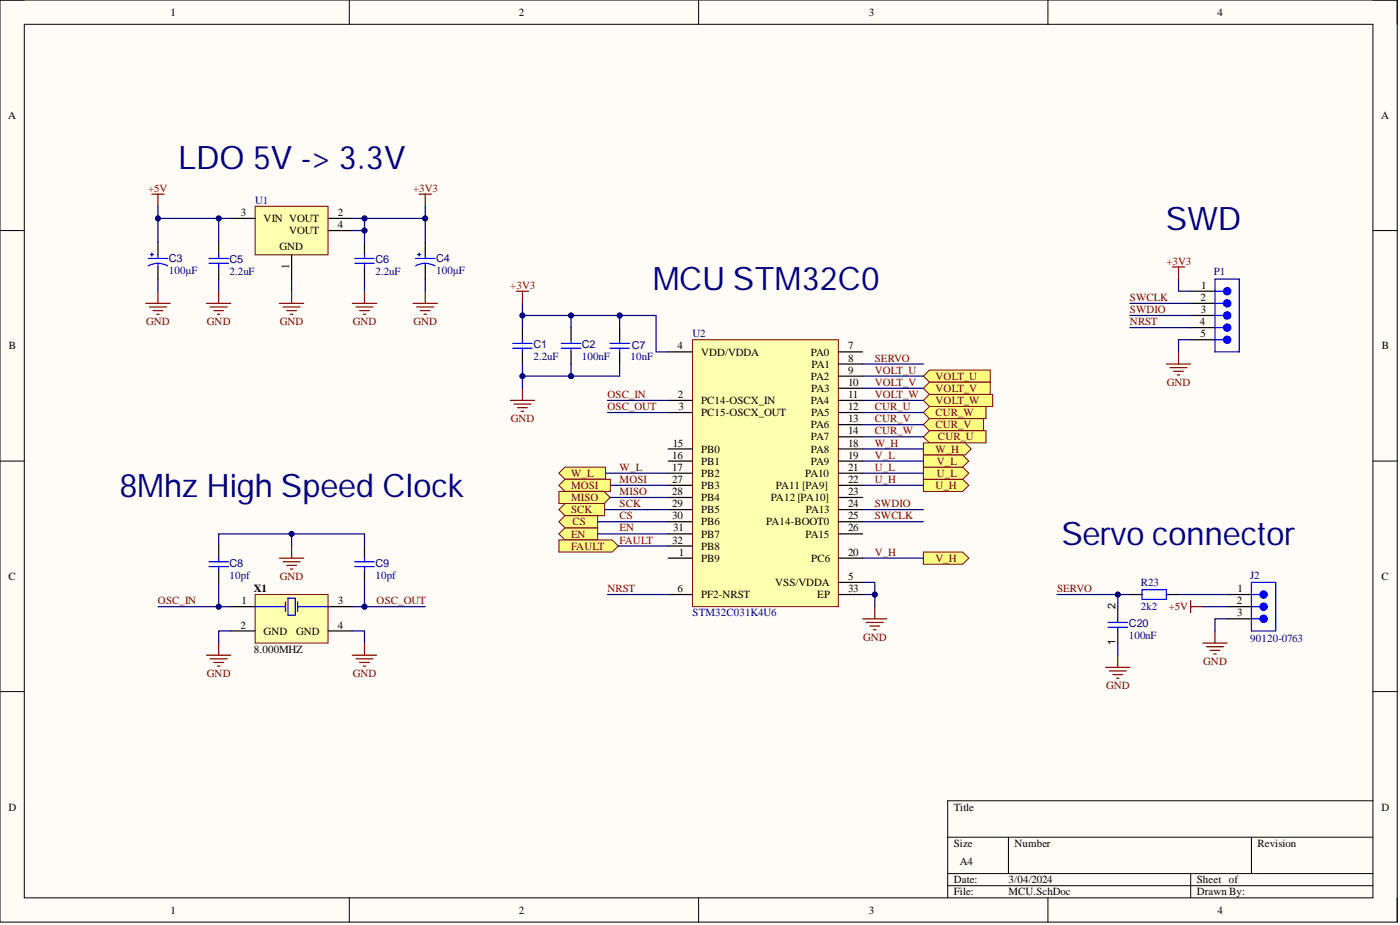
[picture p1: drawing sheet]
<svg xmlns="http://www.w3.org/2000/svg" width="292mm" height="193mm" viewBox="0 0 292 193" stroke-linecap="round" stroke-linejoin="round" font-family="sans-serif">
<path d="M0 0h291.5v192.4h-291.5z" fill-rule="evenodd" fill="#fffcf8"/>
<path d="M0 0h291.5v192.4h-291.5z" fill="none" stroke="#000" stroke-width=".21"/>
<path d="M5.1 5.1h281.4v182.2h-281.4z" fill-rule="evenodd" fill="#fffcf8"/>
<g fill="none" stroke="#000" stroke-width=".21">
<path d="M0 0h5.1M5.1 5.1h281.4v182.2h-281.4zM72.9 0v5.1M145.8 0v5.1M218.6 0v5.1M286.5 0h5v5.1M0 48.1h5.1M286.5 48.1h5M0 96.2h5.1M286.5 96.2h5M0 144.3h5.1M286.5 144.3h5"/>
<path d="M197.7 174.7h88.8M210.4 174.7v7.5M261.1 174.7v7.5M286.5 167.1h-88.8v20.2M72.9 187.3v5.1M145.8 187.3v5.1M197.7 182.2h88.8M197.7 184.8h88.8M218.6 187.3v5.1M248.4 182.2v5.1M291.5 187.3v5.1"/>
</g>
<g fill="none" stroke="#800000" stroke-width=".25">
<path d="M31.7 40.5h2.5M33 40.5v2.5M87.5 40.5h2.5M88.7 40.5v2.5M58.3 63.3h5.1M59.1 64h3.5M59.8 64.8h2.1M60.6 65.6h.5M60.8 60.8v2.5M107.7 60.8h2.6M109 60.8v2.5M106.5 83.5h5"/>
<path d="M107.2 84.3h3.6M108 85.1h2M108.8 85.8h.5M109 81v2.5"/>
</g>
<path d="M76 50.6v2.6M76 55.7v2.5M88.7 50.6v2.6M88.7 55.7v2.5" fill="none" stroke="#000" stroke-width=".25"/>
<path d="M74 53.9h4.1M74 54.9h4.1M76 53.2v.7M76 54.9v.8M86.7 53.9h4.1M87.1 53.1h.7M87.5 52.8v.6M88.7 54.9l-1.2 .2-.8 .4M88.7 54.9l.9 .1 1.1 .5M88.7 53.2v.7M88.7 54.9v.8" fill="none" stroke="#00f" stroke-width=".25"/>
<path d="M53.2 43h15.2v10.2h-15.2z" fill-rule="evenodd" fill="#ffffb0"/>
<path d="M53.2 43h15.2v10.2h-15.2z" fill="none" stroke="#800000" stroke-width=".21"/>
<path d="M33 50.6v2.6M33 55.7v2.5M45.6 50.6v2.6M45.6 55.7v2.5M48.2 45.6h5M60.8 53.2v5M68.4 45.6h5.1M68.4 48.1h5.1" fill="none" stroke="#000" stroke-width=".25"/>
<path d="M30.9 53.9h4.1M31.4 53.1h.6M31.7 52.8v.6M33 54.9l-1.3 .2-.8 .4M33 54.9l.8 .1 1.2 .5M33 53.2v.7M33 54.9v.8M43.6 53.9h4.1M43.6 54.9h4.1M45.6 53.2v.7M45.6 54.9v.8" fill="none" stroke="#00f" stroke-width=".25"/>
<g fill="none" stroke="#800000" stroke-width=".25">
<path d="M30.4 63.3h5.1M31.2 64h3.5M31.9 64.8h2.1M32.7 65.6h.5M33 60.8v2.5M43.1 63.3h5.1M43.9 64h3.5M44.6 64.8h2M45.4 65.6h.5M45.6 60.8v2.5M73.5 63.3h5.1M74.3 64h3.5"/>
<path d="M75 64.8h2.1M75.8 65.6h.5M76 60.8v2.5M86.2 63.3h5.1M86.9 64h3.6M87.7 64.8h2M88.5 65.6h.5M88.7 60.8v2.5"/>
</g>
<path d="M144.5 70.9h30.4v55.7h-30.4z" fill-rule="evenodd" fill="#ffffb0"/>
<path d="M144.5 70.9h30.4v55.7h-30.4z" fill="none" stroke="#800000" stroke-width=".21"/>
<g fill="none" stroke="#000" stroke-width=".25">
<path d="M139.4 73.4h5.1M174.9 73.4h5.1M174.9 75.9h5.1M174.9 78.5h5.1M139.4 83.5h5.1M139.4 86.1h5.1M139.4 93.7h5.1M139.4 96.2h5.1M139.4 98.7h5.1M174.9 81h5.1M174.9 83.5h5.1M174.9 86.1h5.1"/>
<path d="M174.9 88.6h5.1M174.9 91.1h5.1M174.9 93.7h5.1M174.9 96.2h5.1M174.9 98.7h5.1M139.4 101.3h5.1M139.4 103.8h5.1M139.4 106.3h5.1M139.4 108.8h5.1M139.4 111.4h5.1M139.4 116.4h5.1M139.4 113.9h5.1"/>
<path d="M174.9 101.3h5.1M174.9 103.8h5.1M174.9 106.3h5.1M174.9 108.8h5.1M174.9 111.4h5.1M174.9 116.4h5.1M139.4 124h5.1M174.9 121.5h5.1M174.9 124h5.1"/>
</g>
<path d="M180 129.1h5.1M180.7 129.9h3.6M181.5 130.6h2M182.3 131.4h.5M182.5 126.6v2.5" fill="none" stroke="#800000" stroke-width=".25"/>
<path d="M53.2 124h15.2v10.2h-15.2z" fill-rule="evenodd" fill="#ffffb0"/>
<path d="M53.2 124h15.2v10.2h-15.2z" fill="none" stroke="#800000" stroke-width=".21"/>
<path d="M119.1 68.3v2.6M119.1 73.4v2.5M45.6 113.9v2.5M45.6 119v2.5M76 113.9v2.5M76 119v2.5M48.2 126.6h5M48.2 131.6h5M68.4 126.6h5.1M68.4 131.6h5.1" fill="none" stroke="#000" stroke-width=".25"/>
<g fill="none" stroke="#00f" stroke-width=".25">
<path d="M117.1 71.6h4.1M117.1 72.6h4.1M119.1 70.9v.7M119.1 72.6v.8M43.6 117.2h4.1M43.6 118.2h4.1M45.6 116.4v.8M45.6 118.2v.8M74 117.2h4.1M74 118.2h4.1M76 116.4v.8M76 118.2v.8"/>
<path d="M53.2 126.6h6.4M59.6 125.5v2.1M60.1 124.8h1.5v3.5h-1.5zM62.1 125.5v2.1M62.1 126.6h6.3"/>
</g>
<g fill="none" stroke="#800000" stroke-width=".25">
<path d="M58.3 116.4h5.1M59.1 117.2h3.5M59.8 118h2.1M60.6 118.7h.5M60.8 113.9v2.5M43.1 136.7h5.1M43.9 137.4h3.5M44.6 138.2h2M45.4 139h.5M45.6 134.2v2.5M73.5 136.7h5.1M74.3 137.4h3.5"/>
<path d="M75 138.2h2.1M75.8 139h.5M76 134.2v2.5"/>
</g>
<path d="M192.7 100h8.2l1.2 1.3-1.2 1.2h-8.2z" fill-rule="evenodd" fill="#ffff80"/>
<path d="M192.7 100h8.2l1.2 1.3-1.2 1.2h-8.2z" fill="none" stroke="#800000" stroke-width=".21"/>
<path d="M192.7 78.5l1.2-1.3h12.7v2.5h-12.7z" fill-rule="evenodd" fill="#ffff80"/>
<path d="M192.7 78.5l1.2-1.3h12.7v2.5h-12.7z" fill="none" stroke="#800000" stroke-width=".21"/>
<path d="M192.7 83.5l1.2-1.2h13.2v2.5h-13.2z" fill-rule="evenodd" fill="#ffff80"/>
<path d="M192.7 83.5l1.2-1.2h13.2v2.5h-13.2z" fill="none" stroke="#800000" stroke-width=".21"/>
<path d="M192.7 81l1.2-1.3h12.7v2.6h-12.7z" fill-rule="evenodd" fill="#ffff80"/>
<path d="M192.7 81l1.2-1.3h12.7v2.6h-12.7z" fill="none" stroke="#800000" stroke-width=".21"/>
<path d="M192.7 86.1l1.2-1.3h11.8v2.5h-11.8z" fill-rule="evenodd" fill="#ffff80"/>
<path d="M192.7 86.1l1.2-1.3h11.8v2.5h-11.8z" fill="none" stroke="#800000" stroke-width=".21"/>
<path d="M192.7 88.6l1.2-1.3h11.3v2.6h-11.3z" fill-rule="evenodd" fill="#ffff80"/>
<path d="M192.7 88.6l1.2-1.3h11.3v2.6h-11.3z" fill="none" stroke="#800000" stroke-width=".21"/>
<path d="M192.7 91.1l1.2-1.2h11.8v2.5h-11.8z" fill-rule="evenodd" fill="#ffff80"/>
<path d="M192.7 91.1l1.2-1.2h11.8v2.5h-11.8z" fill="none" stroke="#800000" stroke-width=".21"/>
<path d="M192.7 115.2h8.2l1.2 1.2-1.2 1.3h-8.2z" fill-rule="evenodd" fill="#ffff80"/>
<path d="M192.7 115.2h8.2l1.2 1.2-1.2 1.3h-8.2z" fill="none" stroke="#800000" stroke-width=".21"/>
<path d="M192.7 92.4h8.7l1.2 1.3-1.2 1.2h-8.7z" fill-rule="evenodd" fill="#ffff80"/>
<path d="M192.7 92.4h8.7l1.2 1.3-1.2 1.2h-8.7z" fill="none" stroke="#800000" stroke-width=".21"/>
<path d="M192.7 97.5h8.2l1.2 1.2-1.2 1.3h-8.2z" fill-rule="evenodd" fill="#ffff80"/>
<path d="M192.7 97.5h8.2l1.2 1.2-1.2 1.3h-8.2z" fill="none" stroke="#800000" stroke-width=".21"/>
<path d="M192.7 94.9h8.2l1.2 1.3-1.2 1.3h-8.2z" fill-rule="evenodd" fill="#ffff80"/>
<path d="M192.7 94.9h8.2l1.2 1.3-1.2 1.3h-8.2z" fill="none" stroke="#800000" stroke-width=".21"/>
<path d="M116.6 98.7l1.3-1.2h8.4v2.5h-8.4z" fill-rule="evenodd" fill="#ffff80"/>
<path d="M116.6 98.7l1.3-1.2h8.4v2.5h-8.4z" fill="none" stroke="#800000" stroke-width=".21"/>
<path d="M116.6 101.3l1.3-1.3h9.5v2.5h-9.5z" fill-rule="evenodd" fill="#ffff80"/>
<path d="M116.6 101.3l1.3-1.3h9.5v2.5h-9.5z" fill="none" stroke="#800000" stroke-width=".21"/>
<path d="M116.6 106.3l1.3-1.3h8.3v2.6h-8.3z" fill-rule="evenodd" fill="#ffff80"/>
<path d="M116.6 106.3l1.3-1.3h8.3v2.6h-8.3z" fill="none" stroke="#800000" stroke-width=".21"/>
<path d="M116.6 102.5h9.5l1.2 1.3-1.2 1.2h-9.5z" fill-rule="evenodd" fill="#ffff80"/>
<path d="M116.6 102.5h9.5l1.2 1.3-1.2 1.2h-9.5z" fill="none" stroke="#800000" stroke-width=".21"/>
<path d="M116.6 111.4l1.3-1.3h6.8v2.5h-6.8z" fill-rule="evenodd" fill="#ffff80"/>
<path d="M116.6 111.4l1.3-1.3h6.8v2.5h-6.8z" fill="none" stroke="#800000" stroke-width=".21"/>
<path d="M116.6 108.8l1.3-1.2h6.8v2.5h-6.8z" fill-rule="evenodd" fill="#ffff80"/>
<path d="M116.6 108.8l1.3-1.2h6.8v2.5h-6.8z" fill="none" stroke="#800000" stroke-width=".21"/>
<path d="M116.6 112.6h11.1l1.3 1.3-1.3 1.3h-11.1z" fill-rule="evenodd" fill="#ffff80"/>
<path d="M116.6 112.6h11.1l1.3 1.3-1.3 1.3h-11.1z" fill="none" stroke="#800000" stroke-width=".21"/>
<path d="M248.4 63.3h5.1M248.4 60.8h5.1" fill="none" stroke="#000" stroke-width=".25"/>
<path d="M253.5 63.3h1.8" fill="none" stroke="#00f" stroke-width=".25"/>
<circle cx="256" cy="63.3" r=".76" fill="#00f"/>
<g fill="none" stroke="#00f" stroke-width=".25">
<path d="M253.5 60.8h1.8M253.5 65.8h1.8"/>
<circle cx="256" cy="63.3" r=".76"/>
</g>
<path d="M248.4 65.8h5.1" fill="none" stroke="#000" stroke-width=".25"/>
<circle cx="256" cy="65.8" r=".76" fill="#00f"/>
<g fill="none" stroke="#00f" stroke-width=".25">
<path d="M253.5 68.3h1.8"/>
<circle cx="256" cy="65.8" r=".76"/>
</g>
<path d="M248.4 68.3h5.1" fill="none" stroke="#000" stroke-width=".25"/>
<circle cx="256" cy="68.3" r=".76" fill="#00f"/>
<g fill="none" stroke="#00f" stroke-width=".25">
<path d="M253.5 70.9h1.8"/>
<circle cx="256" cy="68.3" r=".76"/>
</g>
<path d="M248.4 70.9h5.1" fill="none" stroke="#000" stroke-width=".25"/>
<circle cx="256" cy="70.9" r=".76" fill="#00f"/>
<g fill="none" stroke="#00f" stroke-width=".25">
<path d="M253.5 58.2h5.1v15.2h-5.1z"/>
<circle cx="256" cy="70.9" r=".76"/>
</g>
<circle cx="256" cy="60.8" r=".76" fill="#00f"/>
<g fill="none" stroke="#00f" stroke-width=".25">
<path d="M261.1 126.6h1.8"/>
<circle cx="256" cy="60.8" r=".76"/>
</g>
<path d="M244.6 55.7h2.6M245.9 55.7v2.5M243.4 75.9h5M244.1 76.7h3.6M244.9 77.5h2M245.6 78.2h.5M245.9 73.4v2.5" fill="none" stroke="#800000" stroke-width=".25"/>
<path d="M256 126.6h5.1M256 124h5.1" fill="none" stroke="#000" stroke-width=".25"/>
<circle cx="263.6" cy="126.6" r=".76" fill="#00f"/>
<g fill="none" stroke="#00f" stroke-width=".25">
<path d="M261.1 124h1.8M261.1 129.1h1.8"/>
<circle cx="263.6" cy="126.6" r=".76"/>
</g>
<path d="M256 129.1h5.1" fill="none" stroke="#000" stroke-width=".25"/>
<circle cx="263.6" cy="129.1" r=".76" fill="#00f"/>
<g fill="none" stroke="#00f" stroke-width=".25">
<path d="M261.1 121.5h5.1v10.1h-5.1z"/>
<circle cx="263.6" cy="129.1" r=".76"/>
</g>
<circle cx="263.6" cy="124" r=".76" fill="#00f"/>
<g fill="none" stroke="#00f" stroke-width=".25">
<path d="M107 71.6h4M107 72.6h4M109 70.9v.7M109 72.6v.8M127.3 71.6h4M127.3 72.6h4M129.3 70.9v.7M129.3 72.6v.8M231.2 129.9h4M231.2 130.9h4M233.2 129.1v.8M233.2 130.9v.7"/>
<path d="M238.3 123h5.1v2h-5.1z"/>
<circle cx="263.6" cy="124" r=".76"/>
</g>
<path d="M109 68.3v2.6M109 73.4v2.5M129.3 68.3v2.6M129.3 73.4v2.5M233.2 126.6v2.5M233.2 131.6v2.6M235.8 124h2.5M243.4 124h2.5" fill="none" stroke="#000" stroke-width=".25"/>
<path d="M230.7 139.2h5.1M231.4 140h3.6M233.2 136.7v2.5M248.4 125.3v2.5M248.4 126.6h2.6M251 134.2h5M251.7 134.9h3.6M252.5 135.7h2M253.2 136.4h.6M253.5 131.6v2.6M232.2 140.7h2M233 141.5h.5" fill="none" stroke="#800000" stroke-width=".25"/>
<path d="M45.6 45.6v5M60.8 58.2v2.6" fill="none" stroke="#000080" stroke-width=".25"/>
<circle cx="45.6" cy="45.6" r=".51" fill="#000080"/>
<circle cx="45.6" cy="45.6" r=".51" fill="none" stroke="#000080" stroke-width=".21"/>
<path d="M33 43v2.6M33 58.2v2.6M45.6 58.2v2.6M88.7 58.2v2.6" fill="none" stroke="#000080" stroke-width=".25"/>
<circle cx="33" cy="45.6" r=".51" fill="#000080"/>
<circle cx="33" cy="45.6" r=".51" fill="none" stroke="#000080" stroke-width=".21"/>
<path d="M73.5 48.1h2.5" fill="none" stroke="#000080" stroke-width=".25"/>
<circle cx="76" cy="48.1" r=".51" fill="#000080"/>
<circle cx="76" cy="48.1" r=".51" fill="none" stroke="#000080" stroke-width=".21"/>
<path d="M76 58.2v2.6M88.7 45.6v5" fill="none" stroke="#000080" stroke-width=".25"/>
<circle cx="88.7" cy="45.6" r=".51" fill="#000080"/>
<circle cx="88.7" cy="45.6" r=".51" fill="none" stroke="#000080" stroke-width=".21"/>
<path d="M180 124h2.5" fill="none" stroke="#000080" stroke-width=".25"/>
<circle cx="182.5" cy="124" r=".51" fill="#000080"/>
<circle cx="182.5" cy="124" r=".51" fill="none" stroke="#000080" stroke-width=".21"/>
<path d="M45.6 121.5v5.1h2.6" fill="none" stroke="#000080" stroke-width=".25"/>
<circle cx="45.6" cy="126.6" r=".51" fill="#000080"/>
<circle cx="45.6" cy="126.6" r=".51" fill="none" stroke="#000080" stroke-width=".21"/>
<path d="M76 121.5v5.1h-2.5" fill="none" stroke="#000080" stroke-width=".25"/>
<circle cx="76" cy="126.6" r=".51" fill="#000080"/>
<circle cx="76" cy="126.6" r=".51" fill="none" stroke="#000080" stroke-width=".21"/>
<path d="M60.8 111.4v2.5" fill="none" stroke="#000080" stroke-width=".25"/>
<circle cx="60.8" cy="111.4" r=".51" fill="#000080"/>
<circle cx="60.8" cy="111.4" r=".51" fill="none" stroke="#000080" stroke-width=".21"/>
<path d="M33 126.6h12.6M48.2 131.6h-2.6v2.6M73.5 131.6h2.5v2.6" fill="none" stroke="#000080" stroke-width=".25"/>
<circle cx="45.6" cy="126.6" r=".51" fill="#000080"/>
<circle cx="45.6" cy="126.6" r=".51" fill="none" stroke="#000080" stroke-width=".21"/>
<path d="M76 126.6h12.7" fill="none" stroke="#000080" stroke-width=".25"/>
<circle cx="76" cy="126.6" r=".51" fill="#000080"/>
<circle cx="76" cy="126.6" r=".51" fill="none" stroke="#000080" stroke-width=".21"/>
<path d="M119.1 75.9v2.6" fill="none" stroke="#000080" stroke-width=".25"/>
<circle cx="119.1" cy="78.5" r=".51" fill="#000080"/>
<circle cx="119.1" cy="78.5" r=".51" fill="none" stroke="#000080" stroke-width=".21"/>
<path d="M119.1 65.8v2.5" fill="none" stroke="#000080" stroke-width=".25"/>
<circle cx="119.1" cy="65.8" r=".51" fill="#000080"/>
<circle cx="119.1" cy="65.8" r=".51" fill="none" stroke="#000080" stroke-width=".21"/>
<g fill="none" stroke="#000080" stroke-width=".25">
<path d="M245.9 58.2v2.6h2.5M180 78.5h12.7M235.8 63.3h12.6M235.8 65.8h12.6M235.8 68.3h12.6M248.4 70.9h-2.5v2.5M126.7 86.1h12.7M180 86.1h12.7M180 81h12.7M180 83.5h12.7M180 88.6h12.7M180 91.1h12.7"/>
<path d="M124.7 108.8h14.7M124.7 111.4h14.7M126.2 106.3h13.2M127.3 103.8h12.1M127.4 101.3h12M129 113.9h10.4M180 108.8h12.7M180 106.3h12.7M126.7 124h12.7M180 121.5h2.5v5.1"/>
</g>
<circle cx="182.5" cy="124" r=".51" fill="#000080"/>
<circle cx="182.5" cy="124" r=".51" fill="none" stroke="#000080" stroke-width=".21"/>
<path d="M235.8 124h-2.6v2.6M245.9 124h10.1M251 126.6h5M256 129.1h-2.5v2.5" fill="none" stroke="#000080" stroke-width=".25"/>
<circle cx="233.2" cy="124" r=".51" fill="#000080"/>
<circle cx="233.2" cy="124" r=".51" fill="none" stroke="#000080" stroke-width=".21"/>
<path d="M180 75.9h12.7M220.5 124h12.7M233.2 134.2v2.5" fill="none" stroke="#000080" stroke-width=".25"/>
<circle cx="233.2" cy="124" r=".51" fill="#000080"/>
<circle cx="233.2" cy="124" r=".51" fill="none" stroke="#000080" stroke-width=".21"/>
<path d="M109 75.9v2.6" fill="none" stroke="#000080" stroke-width=".25"/>
<circle cx="109" cy="78.5" r=".51" fill="#000080"/>
<circle cx="109" cy="78.5" r=".51" fill="none" stroke="#000080" stroke-width=".21"/>
<path d="M109 63.3v2.5" fill="none" stroke="#000080" stroke-width=".25"/>
<circle cx="109" cy="65.8" r=".51" fill="#000080"/>
<circle cx="109" cy="65.8" r=".51" fill="none" stroke="#000080" stroke-width=".21"/>
<path d="M129.3 75.9v2.6h-20.3v2.5" fill="none" stroke="#000080" stroke-width=".25"/>
<circle cx="119.1" cy="78.5" r=".51" fill="#000080"/>
<circle cx="119.1" cy="78.5" r=".51" fill="none" stroke="#000080" stroke-width=".21"/>
<circle cx="109" cy="78.5" r=".51" fill="#000080"/>
<circle cx="109" cy="78.5" r=".51" fill="none" stroke="#000080" stroke-width=".21"/>
<path d="M109 68.3v-2.5h20.3v2.5" fill="none" stroke="#000080" stroke-width=".25"/>
<circle cx="109" cy="65.8" r=".51" fill="#000080"/>
<circle cx="109" cy="65.8" r=".51" fill="none" stroke="#000080" stroke-width=".21"/>
<circle cx="119.1" cy="65.8" r=".51" fill="#000080"/>
<circle cx="119.1" cy="65.8" r=".51" fill="none" stroke="#000080" stroke-width=".21"/>
<circle cx="129.3" cy="65.8" r=".51" fill="#000080"/>
<circle cx="129.3" cy="65.8" r=".51" fill="none" stroke="#000080" stroke-width=".21"/>
<path d="M129.3 65.8h7.6v7.6h2.5" fill="none" stroke="#000080" stroke-width=".25"/>
<circle cx="129.3" cy="65.8" r=".51" fill="#000080"/>
<circle cx="129.3" cy="65.8" r=".51" fill="none" stroke="#000080" stroke-width=".21"/>
<path d="M48.2 45.6h-15.2v5" fill="none" stroke="#000080" stroke-width=".25"/>
<circle cx="33" cy="45.6" r=".51" fill="#000080"/>
<circle cx="33" cy="45.6" r=".51" fill="none" stroke="#000080" stroke-width=".21"/>
<circle cx="45.6" cy="45.6" r=".51" fill="#000080"/>
<circle cx="45.6" cy="45.6" r=".51" fill="none" stroke="#000080" stroke-width=".21"/>
<path d="M88.7 43v2.6h-15.2" fill="none" stroke="#000080" stroke-width=".25"/>
<circle cx="88.7" cy="45.6" r=".51" fill="#000080"/>
<circle cx="88.7" cy="45.6" r=".51" fill="none" stroke="#000080" stroke-width=".21"/>
<circle cx="76" cy="45.6" r=".51" fill="#000080"/>
<circle cx="76" cy="45.6" r=".51" fill="none" stroke="#000080" stroke-width=".21"/>
<path d="M76 45.6v5" fill="none" stroke="#000080" stroke-width=".25"/>
<circle cx="76" cy="48.1" r=".51" fill="#000080"/>
<circle cx="76" cy="48.1" r=".51" fill="none" stroke="#000080" stroke-width=".21"/>
<circle cx="76" cy="45.6" r=".51" fill="#000080"/>
<circle cx="76" cy="45.6" r=".51" fill="none" stroke="#000080" stroke-width=".21"/>
<path d="M45.6 113.9v-2.5h30.4v2.5" fill="none" stroke="#000080" stroke-width=".25"/>
<circle cx="60.8" cy="111.4" r=".51" fill="#000080"/>
<circle cx="60.8" cy="111.4" r=".51" fill="none" stroke="#000080" stroke-width=".21"/>
<path d="M126.3 98.7h13.1M126.7 83.5h12.7M180 98.7h12.7M180 93.7h12.7M180 96.2h12.7M180 101.3h12.7M180 116.4h12.7" fill="none" stroke="#000080" stroke-width=".25"/>
<g font-size="6.7" fill="#000080">
<text x="37.2" y="35.3">LDO 5V -&gt; 3.3V</text>
<text x="243.3" y="47.9">SWD</text>
<text x="136.2" y="60.6">MCU STM32C0</text>
<text x="24.9" y="103.6">8Mhz High Speed Clock</text>
<text x="221.5" y="113.7">Servo connector</text>
</g>
<g font-size="2.3">
<text x="35.6" y="3.3">1</text>
<text x="108.2" y="3.3">2</text>
<text x="181.3" y="3.3">3</text>
<text x="254" y="3.3">4</text>
<text x="1.7" y="24.8">A</text>
<text x="288.1" y="24.8">A</text>
<text x="50.3" y="45.1">3</text>
<text x="55" y="46.3">VIN VOUT</text>
<text x="70.5" y="45.1">2</text>
<text x="70.5" y="47.6">4</text>
<text x="58.3" y="52.1">GND</text>
<text x="60.3" y="48.9">VOUT</text>
<text x="60.3" y="56" transform="rotate(-90 60.3 56)">1</text>
<text x="250.5" y="62.8">2</text>
<text x="250.5" y="65.3">3</text>
<text x="250.6" y="60.2">1</text>
<text x="250.4" y="67.8">4</text>
<text x="250.5" y="70.4">5</text>
<text x="1.9" y="72.9">B</text>
<text x="141.4" y="72.9">4</text>
<text x="146.3" y="74.2">VDD/VDDA</text>
<text x="169.2" y="74.2">PA0</text>
<text x="169.3" y="76.7">PA1</text>
<text x="176.9" y="72.9">7</text>
<text x="176.9" y="75.4">8</text>
<text x="176.9" y="78">9</text>
<text x="288.3" y="72.9">B</text>
<text x="141.5" y="83">2</text>
<text x="169.2" y="79.2">PA2</text>
<text x="169.3" y="81.8">PA3</text>
<text x="176.9" y="80.5">10</text>
<text x="176.9" y="83">11</text>
<text x="141.5" y="85.6">3</text>
<text x="146.3" y="84.3">PC14-OSCX_IN</text>
<text x="146.3" y="86.8">PC15-OSCX_OUT</text>
<text x="169.2" y="84.3">PA4</text>
<text x="169.2" y="89.4">PA6</text>
<text x="169.3" y="86.8">PA5</text>
<text x="176.9" y="85.6">12</text>
<text x="176.9" y="88.1">13</text>
<text x="140.3" y="95.7">16</text>
<text x="140.4" y="93.2">15</text>
<text x="146.3" y="94.4">PB0</text>
<text x="169.2" y="91.9">PA7</text>
<text x="169.2" y="94.4">PA8</text>
<text x="176.9" y="90.6">14</text>
<text x="176.9" y="93.2">18</text>
<text x="176.9" y="95.7">19</text>
<text x="140.3" y="98.2">17</text>
<text x="140.3" y="100.7">27</text>
<text x="146.3" y="96.9">PB1</text>
<text x="146.3" y="99.5">PB2</text>
<text x="168" y="99.5">PA10</text>
<text x="169.2" y="96.9">PA9</text>
<text x="176.9" y="98.2">21</text>
<text x="176.9" y="100.7">22</text>
<text x="140.3" y="103.3">28</text>
<text x="140.3" y="105.8">29</text>
<text x="146.3" y="102">PB3</text>
<text x="146.3" y="104.5">PB4</text>
<text x="146.3" y="107.1">PB5</text>
<text x="160.8" y="104.5">PA12 [PA10]</text>
<text x="161.9" y="102">PA11 [PA9]</text>
<text x="168.2" y="107.1">PA13</text>
<text x="176.9" y="103.3">23</text>
<text x="176.9" y="105.8">24</text>
<text x="140.3" y="108.3">30</text>
<text x="140.3" y="113.4">32</text>
<text x="140.4" y="110.9">31</text>
<text x="146.3" y="109.6">PB6</text>
<text x="146.3" y="112.1">PB7</text>
<text x="159.9" y="109.6">PA14-BOOT0</text>
<text x="168.1" y="112.1">PA15</text>
<text x="176.9" y="108.3">25</text>
<text x="176.9" y="110.9">26</text>
<text x="141.6" y="115.9">1</text>
<text x="146.3" y="117.2">PB9</text>
<text x="146.3" y="114.7">PB8</text>
<text x="169.3" y="117.2">PC6</text>
<text x="176.9" y="115.9">20</text>
<text x="1.8" y="121">C</text>
<text x="53" y="123.5">X1</text>
<text x="141.4" y="123.5">6</text>
<text x="146.3" y="124.8">PF2-NRST</text>
<text x="161.7" y="122.3">VSS/VDDA</text>
<text x="170.5" y="124.8">EP</text>
<text x="176.9" y="121">5</text>
<text x="176.9" y="123.5">33</text>
<text x="258.2" y="123.5">1</text>
<text x="288.2" y="121">C</text>
<text x="50.2" y="131.1">2</text>
<text x="50.4" y="126.1">1</text>
<text x="70.5" y="126.1">3</text>
<text x="70.5" y="131.1">4</text>
<text x="232.7" y="127.1" transform="rotate(-90 232.7 127.1)">2</text>
<text x="258.1" y="126.1">2</text>
<text x="258.1" y="128.6">3</text>
<text x="53" y="136.2">8.000MHZ</text>
<text x="55" y="132.4">GND</text>
<text x="61.8" y="132.4">GND</text>
<text x="232.7" y="134.5" transform="rotate(-90 232.7 134.5)">1</text>
<text x="1.8" y="169.1">D</text>
<text x="199" y="169.1">Title</text>
<text x="288.2" y="169.1">D</text>
<text x="199" y="176.7">Size</text>
<text x="211.7" y="176.7">Number</text>
<text x="262.4" y="176.7">Revision</text>
<text x="199" y="184.3">Date:</text>
<text x="200.3" y="180.5">A4</text>
<text x="210.4" y="184.3">3/04/2024</text>
<text x="249.7" y="184.3">Sheet of</text>
<text x="35.6" y="190.6">1</text>
<text x="108.2" y="190.6">2</text>
<text x="181.3" y="190.6">3</text>
<text x="199" y="186.8">File:</text>
<text x="210.4" y="186.8">MCU.SchDoc</text>
<text x="249.7" y="186.8">Drawn By:</text>
<text x="254" y="190.6">4</text>
</g>
<g font-size="2.3" fill="#800000">
<text x="30.9" y="40">+5V</text>
<text x="86.2" y="40">+3V3</text>
<text x="243.4" y="55.2">+3V3</text>
<text x="106.5" y="60.2">+3V3</text>
<text x="235.8" y="65.3">SWDIO</text>
<text x="235.8" y="62.8">SWCLK</text>
<text x="30.5" y="67.8">GND</text>
<text x="43.2" y="67.8">GND</text>
<text x="58.4" y="67.8">GND</text>
<text x="73.6" y="67.8">GND</text>
<text x="86.3" y="67.8">GND</text>
<text x="235.8" y="67.8">NRST</text>
<text x="182.5" y="78">VOLT_U</text>
<text x="182.5" y="75.4">SERVO</text>
<text x="126.7" y="83">OSC_IN</text>
<text x="182.5" y="80.5">VOLT_V</text>
<text x="182.5" y="83">VOLT_W</text>
<text x="195.2" y="79.2">VOLT_U</text>
<text x="195.2" y="81.8">VOLT_V</text>
<text x="243.4" y="80.5">GND</text>
<text x="106.6" y="88.1">GND</text>
<text x="126.7" y="85.6">OSC_OUT</text>
<text x="182.5" y="85.6">CUR_U</text>
<text x="182.5" y="88.1">CUR_V</text>
<text x="195.2" y="84.3">VOLT_W</text>
<text x="195.2" y="86.8">CUR_W</text>
<text x="195.2" y="89.4">CUR_V</text>
<text x="182.5" y="90.6">CUR_W</text>
<text x="182.5" y="95.7">V_L</text>
<text x="182.5" y="93.2">W_H</text>
<text x="195.2" y="94.4">W_H</text>
<text x="195.7" y="91.9">CUR_U</text>
<text x="119.1" y="99.5">W_L</text>
<text x="129.3" y="98.2">W_L</text>
<text x="129.3" y="100.7">MOSI</text>
<text x="182.5" y="100.7">U_H</text>
<text x="182.5" y="98.2">U_L</text>
<text x="195.4" y="99.5">U_L</text>
<text x="195.4" y="96.9">V_L</text>
<text x="119.1" y="102">MOSI</text>
<text x="119.1" y="107.1">SCK</text>
<text x="119.1" y="104.5">MISO</text>
<text x="129.3" y="105.8">SCK</text>
<text x="129.3" y="103.3">MISO</text>
<text x="182.5" y="105.8">SWDIO</text>
<text x="195.2" y="102">U_H</text>
<text x="119.1" y="112.1">EN</text>
<text x="119.5" y="109.6">CS</text>
<text x="129.3" y="110.9">EN</text>
<text x="129.3" y="108.3">CS</text>
<text x="129.3" y="113.4">FAULT</text>
<text x="182.5" y="108.3">SWCLK</text>
<text x="119.1" y="114.7">FAULT</text>
<text x="182.5" y="115.9">V_H</text>
<text x="195.2" y="117.2">V_H</text>
<text x="58.4" y="121">GND</text>
<text x="126.7" y="123.5">NRST</text>
<text x="220.5" y="123.5">SERVO</text>
<text x="33" y="126.1">OSC_IN</text>
<text x="78.6" y="126.1">OSC_OUT</text>
<text x="243.9" y="127.3">+5V</text>
<text x="180.1" y="133.6">GND</text>
<text x="43.2" y="141.2">GND</text>
<text x="73.6" y="141.2">GND</text>
<text x="230.8" y="143.8">GND</text>
<text x="251" y="138.7">GND</text>
</g>
<g font-size="2.3" fill="#000080">
<text x="53.2" y="42.5">U1</text>
<text x="35.2" y="57.1">100µF</text>
<text x="35.2" y="54.6">C3</text>
<text x="47.9" y="57.5">2.2uF</text>
<text x="47.9" y="54.9">C5</text>
<text x="78.3" y="57.5">2.2uF</text>
<text x="78.3" y="54.9">C6</text>
<text x="91" y="57.1">100µF</text>
<text x="91" y="54.6">C4</text>
<text x="253.2" y="57.5">P1</text>
<text x="144.5" y="70.4">U2</text>
<text x="111.3" y="75.2">2.2uF</text>
<text x="111.3" y="72.6">C1</text>
<text x="121.4" y="75.2">100nF</text>
<text x="121.4" y="72.6">C2</text>
<text x="131.6" y="75.2">10nF</text>
<text x="131.8" y="72.9">C7</text>
<text x="47.9" y="118.2">C8</text>
<text x="78.3" y="118.2">C9</text>
<text x="47.9" y="120.7">10pf</text>
<text x="78.3" y="120.7">10pf</text>
<text x="238" y="122.3">R23</text>
<text x="260.8" y="120.7">J2</text>
<text x="144.5" y="128.6">STM32C031K4U6</text>
<text x="235.5" y="130.9">C20</text>
<text x="238" y="127.3">2k2</text>
<text x="235.5" y="133.4">100nF</text>
<text x="260.8" y="133.9">90120-0763</text>
</g>
</svg>
